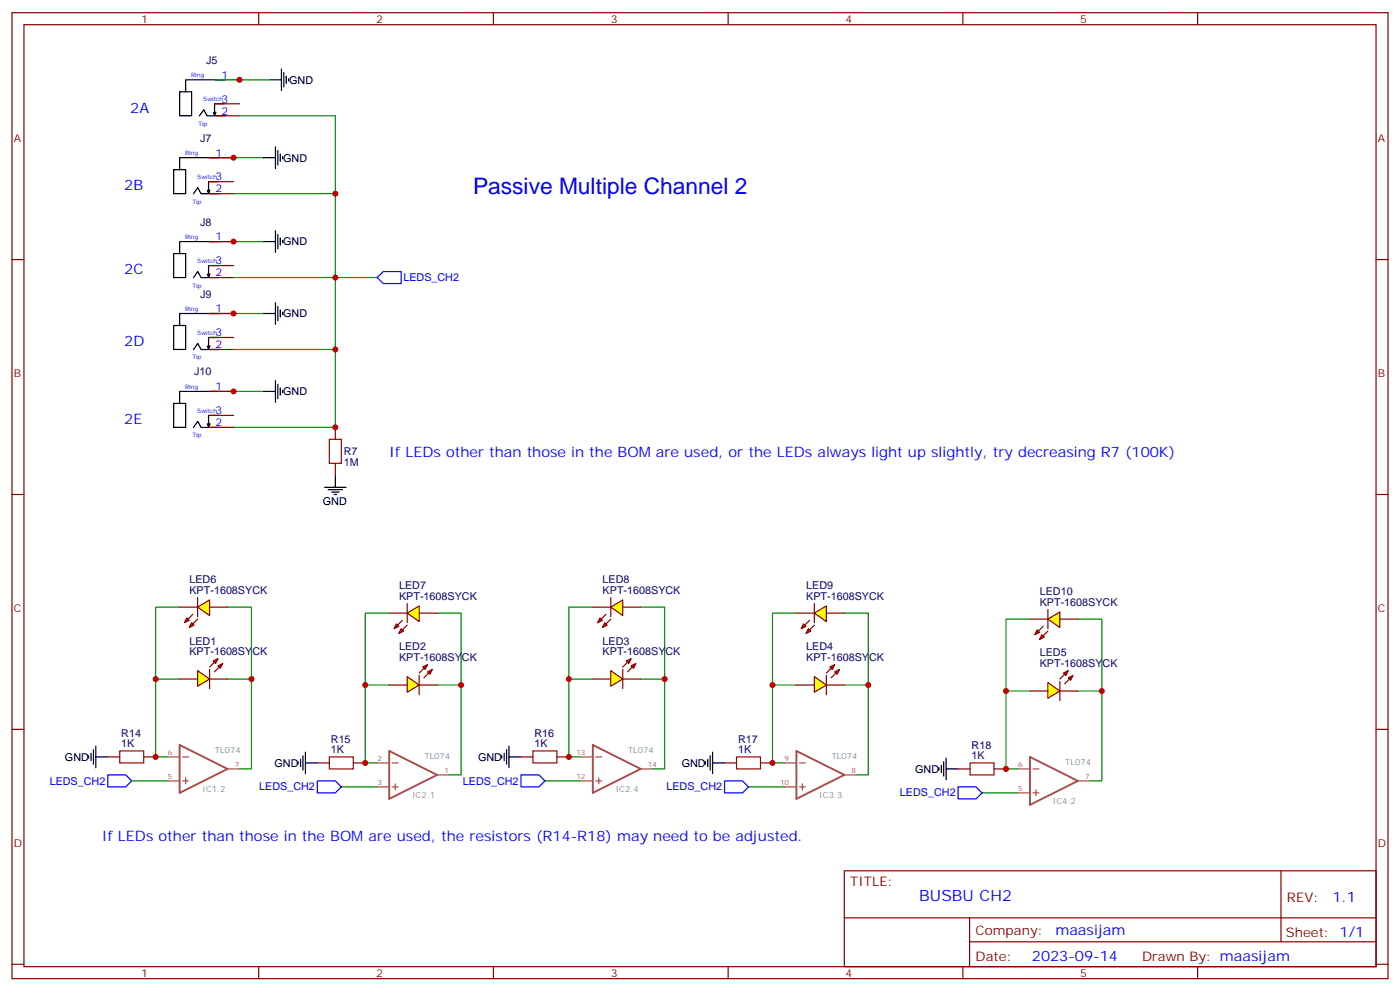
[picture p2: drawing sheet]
<svg xmlns="http://www.w3.org/2000/svg" width="412mm" height="292mm" viewBox="0 0 412 292" stroke-linecap="round" stroke-linejoin="round" font-family="sans-serif">
<g fill="none" stroke="#870000" stroke-width=".35">
<path d="M3.5 3.7h405.4v284.4h-405.4zM7.1 7.3h398.2v277.3h-398.2zM76.2 3.7v3.6M145.3 3.7v3.6M214.5 3.7v3.6M283.6 3.7v3.6M352.8 3.7v3.6M63.5 23.5h7.1M63.5 30.6h7.1M63.5 34.1h7.1M61.7 46.4h7.1M61.7 53.5h7.1"/>
<path d="M61.7 57h7.1M3.5 76.4h3.6M61.7 71.1h7.1M61.7 78.2h7.1M405.3 76.4h3.6M61.7 81.7h7.1M61.7 92.3h7.1M61.7 99.3h7.1M61.7 102.9h7.1M61.7 115.2h7.1M61.7 122.3h7.1M61.7 125.8h7.1"/>
<path d="M98.8 125.8v3.5M98.8 136.4v3.5M3.5 145.6h3.6M405.3 145.6h3.6M3.5 214.7h3.6M405.3 214.7h3.6M31.7 222.8h3.6M42.3 222.8h3.6M93.5 224.6h3.5M104.1 224.6h3.5M153.5 222.8h3.5M164 222.8h3.6"/>
<path d="M213.4 224.6h3.6M224 224.6h3.5M282.2 226.3h3.6M292.8 226.3h3.5M248.7 256.3h156.6v28.3h-156.6zM377.3 256.4v20.8M248.7 270.2h156.5M285.6 277.2h119.6M285.6 270.2v14.1M3.5 283.8h3.6M76.2 284.6v3.5M145.3 284.6v3.5"/>
<path d="M214.5 284.6v3.5M283.6 284.6v3.5M352.8 284.6v3.5M405.3 283.8h3.6"/>
</g>
<g fill="none" stroke="#008700" stroke-width=".35">
<path d="M63.5 23.5h15.9M70.6 34.1h28.2v22.9h-30M61.7 46.4h15.9M98.8 57v24.7h-30M61.7 71.1h15.9M61.7 92.3h15.9M111.1 81.7h-12.3v21.2h-30M61.7 115.2h15.9M98.8 102.9v22.9h-30M52.9 178.7h-7v21.2M67 178.7h7.1v21.2M174.6 178.7h-7v21.2"/>
<path d="M188.7 178.7h7.1v21.2M52.9 199.9h-7v22.9h3.5M67 199.9h7.1v26.4h-3.5M114.7 180.5h-7.1v21.1M128.8 180.5h7v21.1M174.6 199.9h-7v22.9h3.5M188.7 199.9h7.1v26.4h-3.5M234.6 180.5h-7.1v21.1M248.7 180.5h7.1v21.1M303.4 182.2h-7.1v21.2M317.5 182.2h7.1v21.2M114.7 201.6h-7.1v23h3.5"/>
<path d="M128.8 201.6h7v26.5h-3.5M234.6 201.6h-7.1v23h3.6M248.7 201.6h7.1v26.5h-3.6M303.4 203.4h-7.1v22.9h3.6M317.5 203.4h7.1v26.5h-3.6M38.8 229.9h10.6M100.5 231.6h10.6M160.5 229.9h10.6M220.5 231.6h10.6M289.3 233.4h10.6"/>
</g>
<path d="M111.1 81.7l1.8-1.8h5.3v3.6h-5.3zM31.7 228.1h5.3l1.8 1.8-1.8 1.7h-5.3zM93.5 229.9h5.3l1.7 1.7-1.7 1.8h-5.3zM153.5 228.1h5.2l1.8 1.8-1.8 1.7h-5.2zM213.4 229.9h5.3l1.8 1.7-1.8 1.8h-5.3zM282.2 231.6h5.3l1.8 1.8-1.8 1.8h-5.3z" fill="none" stroke="#00f" stroke-width=".35"/>
<g fill="none" stroke="#000" stroke-width=".35">
<path d="M52.9 27h3.5v7.1h-3.5zM66 30.6h-2.8v3.3l.4-.8h-.8l.4 .7v-.4M66.3 23.5h-11.6l-.1 3.5M66.4 34.1h-5.4l-1-1.8-1.2 1.8M79.4 23.5h3.5M82.9 20.3v6.4M83.6 21.4v4.2M84.3 22.4v2.2M85 23.1v.7M51.2 50h3.5v7h-3.5zM64.3 53.5h-2.9v3.3l.5-.8h-.8l.3 .7v-.3M64.6 46.4h-11.7v3.6"/>
<path d="M64.6 57h-5.4l-.9-1.8-1.3 1.8M77.6 46.4h3.5M81.1 43.3v6.3M81.8 44.3v4.2M82.5 45.4v2.1M83.3 46.1v.7M51.2 74.6h3.5v7.1h-3.5zM64.3 78.2h-2.9v3.3l.5-.8h-.8l.3 .7v-.3M64.6 71.1h-11.7v3.5M77.6 71.1h3.5M81.1 67.9v6.4M81.8 69v4.2"/>
<path d="M82.5 70.1v2.1M83.3 70.8v.7M51.2 95.8h3.5v7.1h-3.5zM64.3 99.3h-2.9v3.4l.5-.8h-.8l.3 .7v-.4M64.6 92.3h-11.7v3.5M64.6 81.7h-5.4l-.9-1.8-1.3 1.8M77.6 92.3h3.5M81.1 89.1v6.4M81.8 90.2v4.2M82.5 91.2v2.1M83.3 91.9v.7M51.2 118.7h3.5v7.1h-3.5z"/>
<path d="M64.6 115.2h-11.7v3.5M64.6 102.9h-5.4l-.9-1.8-1.3 1.8M77.6 115.2h3.5M81.1 112v6.4M81.8 113.1v4.2M82.5 114.2v2.1M83.3 114.9v.7M64.3 122.3h-2.9v3.3l.5-.8h-.8l.3 .7v-.3M64.6 125.8h-5.4l-.9-1.8-1.3 1.8M98.8 139.9v3.5M95.6 143.4h6.4M96.7 144.1h4.2"/>
<path d="M97.7 144.9h2.1M98.4 145.6h.7M28.2 219.6v6.4M149.9 219.6v6.4M26.1 222.5v.7M26.8 221.8v2.1M27.5 220.7v4.2M28.2 222.8h3.5M87.8 224.2v.7M88.5 223.5v2.1M89.3 222.5v4.2M90 224.6h3.5"/>
<path d="M90 221.4v6.4M147.8 222.5v.7M148.5 221.8v2.1M149.2 220.7v4.2M149.9 222.8h3.6M207.8 224.2v.7M208.5 223.5v2.1M209.2 222.5v4.2M209.9 224.6h3.5M209.9 221.4v6.4M276.6 226v.7M277.3 225.3v2.1"/>
<path d="M278 224.2v4.3M278.7 226.3h3.5M278.7 223.2v6.3"/>
</g>
<path d="M97 129.3h3.5v7.1h-3.5zM35.3 221.1h7v3.5h-7zM97 222.8h7.1v3.5h-7.1zM157 221.1h7v3.5h-7zM217 222.8h7v3.5h-7zM285.8 224.6h7v3.5h-7z" fill="none" stroke="#a10000" stroke-width=".35"/>
<path d="M52.9 219.3l14.1 7-14.1 7.1zM174.6 219.3l14.1 7-14.1 7.1zM114.7 221.1l14.1 7-14.1 7.1zM234.6 221.1l14.1 7-14.1 7.1zM303.4 222.8l14.1 7.1-14.1 7z" fill="none" stroke="#a64a4a" stroke-width=".56"/>
<g fill="none" stroke="#a64a4a" stroke-width=".35">
<path d="M49.4 229.9h3.5M49.4 222.8h3.5M53.8 229.9h1.8M53.8 222.8h1.8M54.7 229v1.8M67.1 226.3h3.5M111.1 231.6h3.5M111.1 224.6h3.5M115.5 231.6h1.8M115.5 224.6h1.8M116.4 230.8v1.7M128.8 228.1h3.5"/>
<path d="M171.1 229.9h3.5M171.1 222.8h3.5M175.5 229.9h1.8M175.5 222.8h1.8M176.4 229v1.8M188.8 226.3h3.5M231.1 231.6h3.4M231.1 224.6h3.4M235.5 231.6h1.7M235.5 224.6h1.7M236.4 230.8v1.7M248.8 228.1h3.4"/>
<path d="M299.9 233.4h3.4M299.9 226.3h3.4M304.3 233.4h1.7M304.3 226.3h1.7M305.2 232.5v1.8M317.6 229.9h3.4"/>
</g>
<path d="M58.2 197.4l3.5 2.5-3.5 2.1z" fill="#ff0" stroke="#870000" stroke-width=".35"/>
<path d="M61.7 197.1v5.6z" fill="#f00" stroke="#870000" stroke-width=".35"/>
<g fill="#870000" stroke="#870000" stroke-width=".35">
<path d="M61.7 196.4l1.4-1.5z"/>
<path d="M63.1 197.8l1.5-1.4z"/>
</g>
<g fill="#f00" stroke="#870000" stroke-width=".35">
<path d="M62.8 194.6l1.4-.7-.7 1.4z"/>
<path d="M64.2 196l1.4-.7-.7 1.4z"/>
</g>
<path d="M52.9 199.9h5.3M61.7 199.9h5.3" fill="none" stroke="#870000" stroke-width=".35"/>
<path d="M119.9 199.2l3.6 2.4-3.6 2.2z" fill="#ff0" stroke="#870000" stroke-width=".35"/>
<path d="M123.5 198.8v5.7z" fill="#f00" stroke="#870000" stroke-width=".35"/>
<g fill="#870000" stroke="#870000" stroke-width=".35">
<path d="M123.5 198.1l1.4-1.4z"/>
<path d="M124.9 199.5l1.4-1.4z"/>
</g>
<g fill="#f00" stroke="#870000" stroke-width=".35">
<path d="M124.5 196.4l1.4-.7-.7 1.4z"/>
<path d="M125.9 197.8l1.5-.7-.8 1.4z"/>
</g>
<path d="M114.7 201.6h5.2M123.5 201.6h5.3" fill="none" stroke="#870000" stroke-width=".35"/>
<path d="M179.9 197.4l3.5 2.5-3.5 2.1z" fill="#ff0" stroke="#870000" stroke-width=".35"/>
<path d="M183.4 197.1v5.6z" fill="#f00" stroke="#870000" stroke-width=".35"/>
<g fill="#870000" stroke="#870000" stroke-width=".35">
<path d="M183.4 196.4l1.5-1.5z"/>
<path d="M184.9 197.8l1.4-1.4z"/>
</g>
<g fill="#f00" stroke="#870000" stroke-width=".35">
<path d="M184.5 194.6l1.4-.7-.7 1.4z"/>
<path d="M185.9 196l1.4-.7-.7 1.4z"/>
</g>
<path d="M174.6 199.9h5.3M183.4 199.9h5.3" fill="none" stroke="#870000" stroke-width=".35"/>
<path d="M239.9 199.2l3.5 2.4-3.5 2.2z" fill="#ff0" stroke="#870000" stroke-width=".35"/>
<path d="M243.4 198.8v5.7z" fill="#f00" stroke="#870000" stroke-width=".35"/>
<g fill="#870000" stroke="#870000" stroke-width=".35">
<path d="M243.4 198.1l1.4-1.4z"/>
<path d="M244.8 199.5l1.4-1.4z"/>
</g>
<g fill="#f00" stroke="#870000" stroke-width=".35">
<path d="M244.5 196.4l1.4-.7-.7 1.4z"/>
<path d="M245.9 197.8l1.4-.7-.7 1.4z"/>
</g>
<path d="M234.6 201.6h5.3M243.4 201.6h5.3" fill="none" stroke="#870000" stroke-width=".35"/>
<path d="M308.7 200.9l3.5 2.5-3.5 2.1z" fill="#ff0" stroke="#870000" stroke-width=".35"/>
<path d="M312.2 200.6v5.6z" fill="#f00" stroke="#870000" stroke-width=".35"/>
<g fill="#870000" stroke="#870000" stroke-width=".35">
<path d="M312.2 199.9l1.4-1.4z"/>
<path d="M313.6 201.3l1.4-1.4z"/>
</g>
<g fill="#f00" stroke="#870000" stroke-width=".35">
<path d="M313.3 198.1l1.4-.7-.7 1.4z"/>
<path d="M314.7 199.5l1.4-.7-.7 1.4z"/>
</g>
<path d="M303.4 203.4h5.3M312.2 203.4h5.3" fill="none" stroke="#870000" stroke-width=".35"/>
<path d="M58.2 178.7l3.5-2.1v4.6z" fill="#ff0" stroke="#870000" stroke-width=".35"/>
<path d="M58.2 175.9v5.6z" fill="#f00" stroke="#870000" stroke-width=".35"/>
<g fill="#870000" stroke="#870000" stroke-width=".35">
<path d="M58.2 182.2l-1.4 1.5z"/>
<path d="M56.8 180.8l-1.4 1.4z"/>
</g>
<g fill="#f00" stroke="#870000" stroke-width=".35">
<path d="M56.4 183.3l.7 .7-1.4 .7z"/>
<path d="M55 181.9l.7 .7-1.4 .7z"/>
</g>
<path d="M52.9 178.7h5.3M61.7 178.7h5.3" fill="none" stroke="#870000" stroke-width=".35"/>
<path d="M119.9 180.5l3.6-2.1v4.6z" fill="#ff0" stroke="#870000" stroke-width=".35"/>
<path d="M119.9 177.7v5.6z" fill="#f00" stroke="#870000" stroke-width=".35"/>
<g fill="#870000" stroke="#870000" stroke-width=".35">
<path d="M119.9 184l-1.4 1.4z"/>
<path d="M118.5 182.6l-1.4 1.4z"/>
</g>
<g fill="#f00" stroke="#870000" stroke-width=".35">
<path d="M118.2 185.1l.7 .7-1.4 .7z"/>
<path d="M116.8 183.7l.7 .7-1.4 .7z"/>
</g>
<path d="M114.7 180.5h5.2M123.5 180.5h5.3" fill="none" stroke="#870000" stroke-width=".35"/>
<path d="M179.9 178.7l3.5-2.1v4.6z" fill="#ff0" stroke="#870000" stroke-width=".35"/>
<path d="M179.9 175.9v5.6z" fill="#f00" stroke="#870000" stroke-width=".35"/>
<g fill="#870000" stroke="#870000" stroke-width=".35">
<path d="M179.9 182.2l-1.4 1.5z"/>
<path d="M178.5 180.8l-1.4 1.4z"/>
</g>
<g fill="#f00" stroke="#870000" stroke-width=".35">
<path d="M178.2 183.3l.7 .7-1.5 .7z"/>
<path d="M176.7 181.9l.7 .7-1.4 .7z"/>
</g>
<path d="M174.6 178.7h5.3M183.4 178.7h5.3" fill="none" stroke="#870000" stroke-width=".35"/>
<path d="M239.9 180.5l3.5-2.1v4.6z" fill="#ff0" stroke="#870000" stroke-width=".35"/>
<path d="M239.9 177.7v5.6z" fill="#f00" stroke="#870000" stroke-width=".35"/>
<g fill="#870000" stroke="#870000" stroke-width=".35">
<path d="M239.9 184l-1.4 1.4z"/>
<path d="M238.5 182.6l-1.4 1.4z"/>
</g>
<g fill="#f00" stroke="#870000" stroke-width=".35">
<path d="M238.1 185.1l.7 .7-1.4 .7z"/>
<path d="M236.7 183.7l.7 .7-1.4 .7z"/>
</g>
<path d="M234.6 180.5h5.3M243.4 180.5h5.3" fill="none" stroke="#870000" stroke-width=".35"/>
<path d="M308.7 182.2l3.5-2.1v4.6z" fill="#ff0" stroke="#870000" stroke-width=".35"/>
<path d="M308.7 179.4v5.7z" fill="#f00" stroke="#870000" stroke-width=".35"/>
<g fill="#870000" stroke="#870000" stroke-width=".35">
<path d="M307.3 187.2l1.4-1.4z"/>
<path d="M307.3 184.4l-1.4 1.4z"/>
</g>
<g fill="#f00" stroke="#870000" stroke-width=".35">
<path d="M306.9 186.8l.7 .7-1.4 .7z"/>
<path d="M305.5 185.4l.7 .7-1.4 .7z"/>
</g>
<path d="M303.4 182.2h5.3M312.2 182.2h5.3" fill="none" stroke="#870000" stroke-width=".35"/>
<g fill="#c00">
<circle cx="296.3" cy="226.3" r=".88"/>
<circle cx="324.6" cy="203.4" r=".88"/>
<circle cx="296.3" cy="203.4" r=".88"/>
<circle cx="227.5" cy="224.6" r=".88"/>
<circle cx="255.8" cy="201.6" r=".88"/>
<circle cx="227.5" cy="201.6" r=".88"/>
<circle cx="167.6" cy="222.8" r=".88"/>
<circle cx="195.8" cy="199.9" r=".88"/>
<circle cx="167.6" cy="199.9" r=".88"/>
<circle cx="107.6" cy="224.6" r=".88"/>
<circle cx="135.8" cy="201.6" r=".88"/>
<circle cx="107.6" cy="201.6" r=".88"/>
<circle cx="45.9" cy="199.9" r=".88"/>
<circle cx="74.1" cy="199.9" r=".88"/>
<circle cx="98.8" cy="125.8" r=".88"/>
<circle cx="45.9" cy="222.8" r=".88"/>
<circle cx="98.8" cy="102.9" r=".88"/>
<circle cx="98.8" cy="81.7" r=".88"/>
<circle cx="70.6" cy="23.5" r=".88"/>
<circle cx="68.8" cy="46.4" r=".88"/>
<circle cx="68.8" cy="71.1" r=".88"/>
<circle cx="68.8" cy="92.3" r=".88"/>
<circle cx="68.8" cy="115.2" r=".88"/>
<circle cx="98.8" cy="57" r=".88"/>
</g>
<text font-size="6.7" fill="#00f" x="139.3" y="57">Passive Multiple Channel 2</text>
<text font-size="4.6" fill="#00f" x="270.8" y="265.4">BUSBU CH2</text>
<g font-size="4.2" fill="#00f">
<text x="38.4" y="33.1">2A</text>
<text x="36.6" y="56.1">2B</text>
<text x="36.6" y="80.8">2C</text>
<text x="36.6" y="101.9">2D</text>
<text x="36.6" y="124.9">2E</text>
<text x="114.7" y="134.6">If LEDs other than those in the BOM are used, or the LEDs always light up slightly, try decreasing R7 (100K)</text>
<text x="30" y="247.5">If LEDs other than those in the BOM are used, the resistors (R14-R18) may need to be adjusted.</text>
<text x="392.5" y="265.6">1.1</text>
<text x="310.9" y="275.2">maasijam</text>
<text x="304" y="283">2023-09-14</text>
</g>
<g font-size="3.9" fill="#800">
<text x="250.5" y="260.9">TITLE:</text>
<text x="379.1" y="265.6">REV:</text>
<text x="287.4" y="275.1">Company:</text>
<text x="378.7" y="275.7">Sheet: 1/1</text>
<text x="287.4" y="282.8">Date:</text>
<text x="336.4" y="282.9">Drawn By: maasijam</text>
</g>
<g font-size="3.2" fill="#800">
<text x="41.6" y="6.7">1</text>
<text x="110.8" y="6.7">2</text>
<text x="179.9" y="6.7">3</text>
<text x="249.1" y="6.7">4</text>
<text x="318.2" y="6.7">5</text>
<text x="4.1" y="41.8">A</text>
<text x="405.9" y="41.8">A</text>
<text x="4.1" y="111">B</text>
<text x="405.9" y="111">B</text>
<text x="4.1" y="180.1">C</text>
<text x="405.9" y="180.1">C</text>
<text x="4.1" y="249.3">D</text>
<text x="405.9" y="249.3">D</text>
<text x="41.6" y="287.5">1</text>
<text x="110.8" y="287.5">2</text>
<text x="179.9" y="287.5">3</text>
<text x="249.1" y="287.5">4</text>
<text x="318.2" y="287.5">5</text>
</g>
<g font-size="3.2" fill="#000080">
<text x="60.7" y="18.8">J5</text>
<text x="58.9" y="41.7">J7</text>
<text x="58.9" y="66.4">J8</text>
<text x="58.9" y="87.6">J9</text>
<text x="57.2" y="110.5">J10</text>
<text x="101.2" y="137.2">1M</text>
<text x="101.2" y="134">R7</text>
<text x="55.8" y="171.7">LED6</text>
<text x="117.5" y="173.5">LED7</text>
<text x="177.5" y="171.7">LED8</text>
<text x="237.5" y="173.5">LED9</text>
<text x="55.8" y="174.8">KPT-1608SYCK</text>
<text x="117.5" y="176.6">KPT-1608SYCK</text>
<text x="177.5" y="174.8">KPT-1608SYCK</text>
<text x="237.5" y="176.6">KPT-1608SYCK</text>
<text x="306.3" y="178.4">KPT-1608SYCK</text>
<text x="306.3" y="175.3">LED10</text>
<text x="55.8" y="189.7">LED1</text>
<text x="117.5" y="191.5">LED2</text>
<text x="177.5" y="189.7">LED3</text>
<text x="237.5" y="191.5">LED4</text>
<text x="55.8" y="192.8">KPT-1608SYCK</text>
<text x="117.5" y="194.6">KPT-1608SYCK</text>
<text x="177.5" y="192.8">KPT-1608SYCK</text>
<text x="237.5" y="194.6">KPT-1608SYCK</text>
<text x="306.3" y="196.4">KPT-1608SYCK</text>
<text x="306.3" y="193.2">LED5</text>
<text x="35.7" y="220">1K</text>
<text x="35.7" y="216.8">R14</text>
<text x="97.5" y="221.8">1K</text>
<text x="97.5" y="218.6">R15</text>
<text x="157.4" y="220">1K</text>
<text x="157.4" y="216.8">R16</text>
<text x="217.4" y="221.8">1K</text>
<text x="217.4" y="218.6">R17</text>
<text x="286.2" y="220.3">R18</text>
<text x="286.2" y="223.5">1K</text>
</g>
<g font-size="3.2" fill="#00f">
<text x="65.3" y="23.1">1</text>
<text x="65.3" y="30.2">3</text>
<text x="65.3" y="33.7">2</text>
<text x="63.5" y="46.1">1</text>
<text x="63.5" y="53.1">3</text>
<text x="63.5" y="56.7">2</text>
<text x="63.5" y="70.8">1</text>
<text x="63.5" y="77.8">3</text>
<text x="63.5" y="81.4">2</text>
<text x="118.8" y="82.8">LEDS_CH2</text>
<text x="63.5" y="91.9">1</text>
<text x="63.5" y="99">3</text>
<text x="63.5" y="102.5">2</text>
<text x="63.5" y="114.9">1</text>
<text x="63.5" y="121.9">3</text>
<text x="63.5" y="125.4">2</text>
<text x="14.6" y="230.9">LEDS_CH2</text>
<text x="76.4" y="232.7">LEDS_CH2</text>
<text x="136.3" y="230.9">LEDS_CH2</text>
<text x="196.3" y="232.7">LEDS_CH2</text>
<text x="265.1" y="234.5">LEDS_CH2</text>
</g>
<g font-size="3.2">
<text x="85.2" y="24.6">GND</text>
<text x="83.4" y="47.6">GND</text>
<text x="83.4" y="72.3">GND</text>
<text x="83.4" y="93.4">GND</text>
<text x="83.4" y="116.4">GND</text>
<text x="95.1" y="148.8">GND</text>
<text x="19.1" y="223.9">GND</text>
<text x="80.9" y="225.6">GND</text>
<text x="140.8" y="223.9">GND</text>
<text x="200.8" y="225.6">GND</text>
<text x="269.6" y="227.4">GND</text>
</g>
<g font-size="2.5" fill="#838383">
<text x="63.3" y="221.8">TL074</text>
<text x="185" y="221.8">TL074</text>
<text x="125" y="223.5">TL074</text>
<text x="245" y="223.5">TL074</text>
<text x="313.8" y="225.3">TL074</text>
<text x="59.7" y="233.2">IC1.2</text>
<text x="181.4" y="233.2">IC2.4</text>
<text x="121.4" y="235">IC2.1</text>
<text x="241.3" y="235">IC3.3</text>
<text x="310.1" y="236.7">IC4.2</text>
</g>
<g font-size="2.1" fill="#a54b4b">
<text x="49.4" y="222.1">6</text>
<text x="69.2" y="225.6">7</text>
<text x="111.2" y="223.9">2</text>
<text x="130.9" y="227.4">1</text>
<text x="169.8" y="222.1">13</text>
<text x="190.9" y="225.6">14</text>
<text x="231.1" y="223.9">9</text>
<text x="250.8" y="227.4">8</text>
<text x="299.9" y="225.6">6</text>
<text x="49.4" y="229.2">5</text>
<text x="111.2" y="230.9">3</text>
<text x="169.8" y="229.2">12</text>
<text x="229.8" y="230.9">10</text>
<text x="299.9" y="232.7">5</text>
<text x="319.6" y="229.2">7</text>
</g>
<g font-size="1.8" fill="#00f">
<text x="56.3" y="22.7">Ring</text>
<text x="59.9" y="29.8">Switch</text>
<text x="58.4" y="37">Tip</text>
<text x="54.5" y="45.6">Ring</text>
<text x="58.1" y="52.7">Switch</text>
<text x="56.7" y="60">Tip</text>
<text x="54.5" y="70.3">Ring</text>
<text x="58.1" y="77.4">Switch</text>
<text x="56.7" y="84.6">Tip</text>
<text x="54.5" y="91.5">Ring</text>
<text x="58.1" y="98.6">Switch</text>
<text x="56.7" y="105.8">Tip</text>
<text x="54.5" y="114.4">Ring</text>
<text x="58.1" y="121.5">Switch</text>
<text x="56.7" y="128.7">Tip</text>
</g>
</svg>
